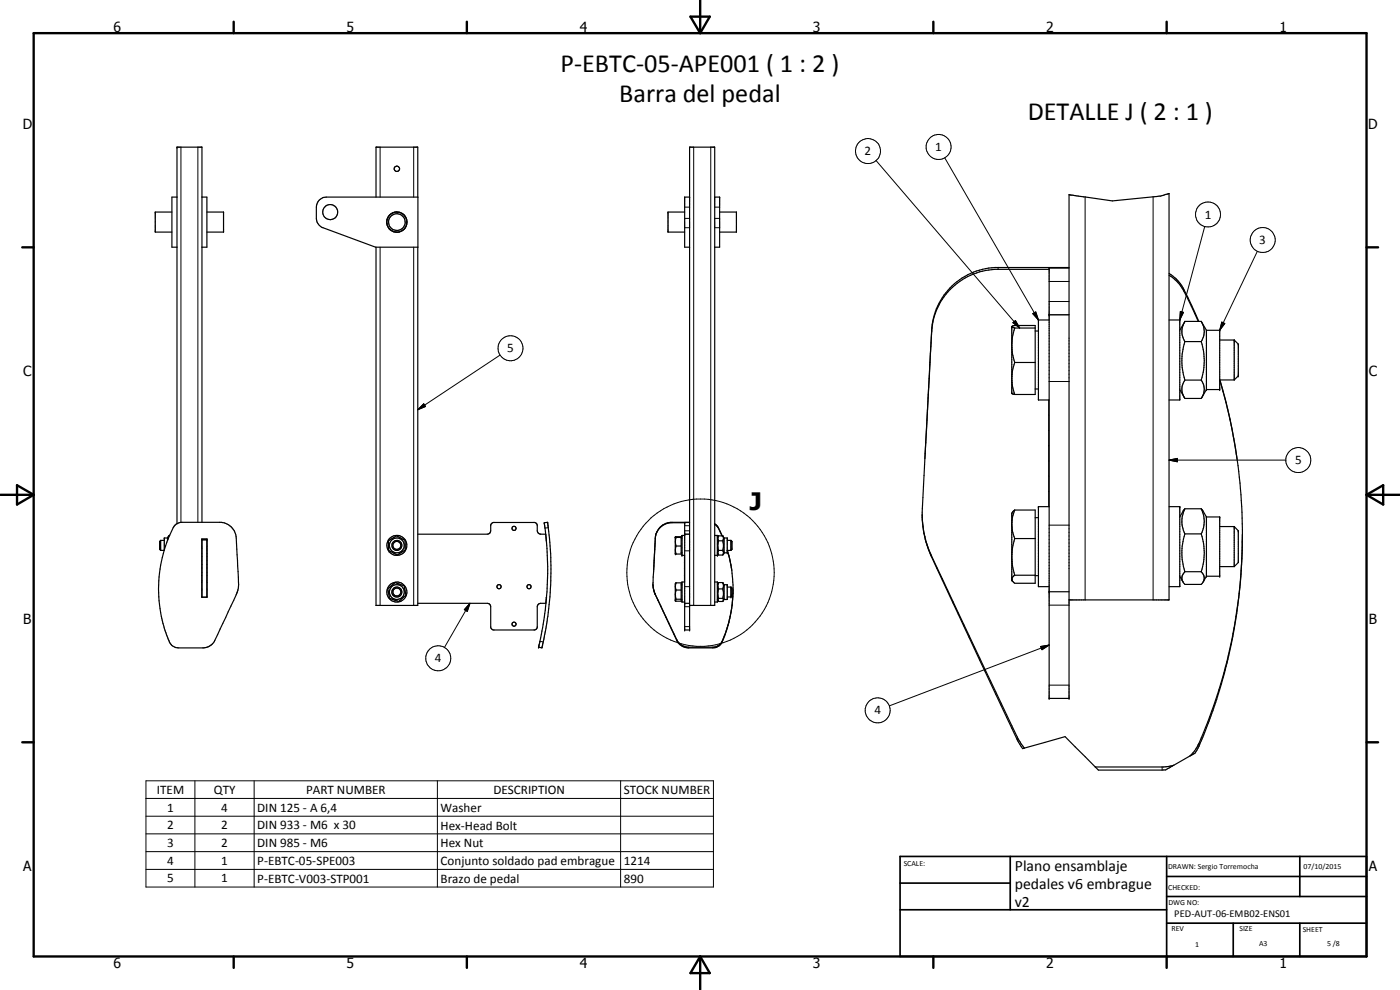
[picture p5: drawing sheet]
<svg xmlns="http://www.w3.org/2000/svg" width="420mm" height="297mm" viewBox="0 0 420 297" stroke-linecap="round" stroke-linejoin="round" font-family="sans-serif">
<g fill="none" stroke="#000" stroke-width=".35">
<path d="M53.1 59.1h-1.5v15.1h1.5M60.6 59.1h1.5v15.1h-1.5M112.8 59.1v-14.9h12.6v14.9M207 59.1h-1.5v15.1h1.5M214.5 59.1h1.5v15.1h-1.5M51.6 63.6h-5v6h5M62.1 63.6h5v6h-5M95.8 60a2.79 2.79 0 0 1 2.1-.9h27.5v15.1h-12.7l-15.8-5.9a3 3 0 0 1-2-2.8l.1-3.7 .4-1.2zM112.8 74.2v107.5h12.6v-107.5M116.2 65.8a3.1 3.1 0 0 0 3.3 3.8M116.5 65.1a2.99 2.99 0 0 0 .4 3.7 2.99 2.99 0 0 0 3.7 .4M116.5 65l-.2 .4"/>
<path d="M117.4 64.1l-.9 .9M117.4 64.2l-.9 .9M118.6 63.6l-1.2 .6M118.9 63.6l.9 .1M119.8 63.7l1.1 .6 .8 .9M119.8 63.7a3.3 3.3 0 0 0-2.4 .4M119.8 63.7l1.5 .8 .5 .7M120.6 69.3l-.8 .3M121.3 68.7l-.7 .6M121.3 68.7l-.7 .5M121.6 68.4l-.3 .3M121.8 65.2l.2 .4"/>
<path d="M121.9 65.6l.2 1.7-.3 .8M122 65.6l.1 1.2M122 67.2l-.7 1.5M205.5 63.6h-5v6h5M216 63.6h5v6h-5M279.6 99.2l-2.6 50.1a35.2 35.2 0 0 0 .3 10.8l.6 2.7 1.4 3.8 14.7 31.5 11.3 23.9 1.6 2.6 .6-.1M303.7 98l.8 .4M303.7 97.9h.1M304.5 98.4l-.3 1.4a14.9 14.9 0 0 0 .3 9M304.5 98.4h6.2M310.7 99.3h.9M314.9 96h-3.3v24h3.3"/>
<path d="M314.9 80.8h-16.3a19.9 19.9 0 0 0-18.9 17.8M320.8 80.4h-5.9v129.1h5.9v-151.1l13 1.9 14.5-1.5 2.5-.7v121.9h-30M320.8 80.3h-22.2a19.9 19.9 0 0 0-19 19.3M350.8 96h3.3v24h-3.3M350.8 82.6l1.7 1.1 1.6 1.8a55.9 55.9 0 0 1 5.5 10.9M350.8 82l2 1.5 1.4 1.5a58.4 58.4 0 0 1 5.6 11.4M355.6 96.4a5.5 5.5 0 0 0 0 6.1M355.6 96.4l-1.5 2.7M355.6 96.4h4.9M360.5 96.4l1.6 2.7M360.5 96.4a5.5 5.5 0 0 1 0 6.1M362.1 99.1h3.9v17.8h-3.9"/>
<path d="M362.1 99.1v17.8M279 109.5l-.3 6.6M279.4 102.9l-.2 3.3M303.7 118.1l-.1-20.1 .9-.3h6.2v20.7h-6.2M303.7 118.1h.1M303.7 118.1l.8 .3M304.5 108.8a14 14 0 0 0 0 9.6M304.5 108.8h6.2M310.7 116.7h.9M354.1 116.9l1.4 2.5M355.6 114a4.7 4.7 0 0 0 0 5.5h4.9a4.5 4.5 0 0 0 0-5.5M355.6 102.5a19.1 19.1 0 0 0 0 11.5"/>
<path d="M355.6 102.5h4.9M355.6 114h4.9M360.5 102.5a19 19 0 0 1 0 11.5M362.1 116.9l-1.5 2.5M366 102h4.4M366 114h4.4M366 114l2.8 10.2M366.1 114l1.6 5.8 1.8 7.8M370.4 102v12M370.4 102l1.2 1.3v9.5l-1.2 1.2M278 129.4l-.2 3.3M278.4 122.7l-.2 3.4"/>
<path d="M314.7 120v32M369.1 125.7l2.2 12.3a158.7 158.7 0 0 1-3.1 60.5 130.4 130.4 0 0 1-9.4 26.3l-1.7 2M369.7 128.7l1.6 8.9M52.6 157.5l1.7-.8h12.1a5 5 0 0 1 4.5 4.7l.4 6.7a35.6 35.6 0 0 1 .1 8.9l-3.7 8.3-3.4 7.2-.5 .6a4.1 4.1 0 0 1-2.7 1.3h-7.5a3.8 3.8 0 0 1-3.4-3.3 40 40 0 0 1 2.4-33.6zM60.6 156.7v-112.5h-7.5v112.9M205.5 156.8v32.2h1.5v-144.8h7.5v137.5h-7.5M205.5 156.8h-4.3a5.1 5.1 0 0 0-4.1 2.9M207 156.7h-5.8a5 5 0 0 0-4.5 4.4M214.5 157.1l1 1 .7 1.5M214.5 157.3l.4 .3M215 157.7l1.1 1.9M216.1 159.6l.6 1.2"/>
<path d="M216.2 159.6l.5 1.2M276.8 154.7a29.1 29.1 0 0 0 2.8 12.1l25.7 54.3 2.2 3.4M304.5 153l-.9 1 .2 20.2M304.5 153h6.2v22h-6.2l-.7-.8M304.5 153a11.1 11.1 0 0 0 0 8.6M310.7 155.3h.9M314.9 152h-3.3v24h3.3M350.8 152h3.3v24h-3.3M355.6 152.7a8.3 8.3 0 0 0 0 7.5M355.6 152.7l-1.5 2.4M355.6 152.7h4.9M360.5 152.7l1.6 2.4"/>
<path d="M360.5 152.7a8.1 8.1 0 0 1 0 7.5M362.1 155.1h3.9v17.8h-3.9M362.1 155.1v17.8M366 158h4.4M370.4 158v12M370.4 158l1.2 1.3v9.5l-1.2 1.2M48.2 162.1v3M48.2 162.1l-.3 .3v2.4l.3 .3M48.2 162.1h1.1M50.3 161.4h-1v3.7h-1.1M50.3 161.4v.8M50.6 160.8l-.3 .6"/>
<path d="M50.7 160.8l-.2 .9M50.7 160.8h.2M60.6 179.1h.1M60.6 161.7h1.5v17.5h-1.5zM60.6 161.8h1.5M60.6 161.8v17.4M60.6 162h1.5M62.1 179.1h.1M62.1 165h.1M62.1 162.3h.1M116.4 176.7l1.6-1.4a.73 .73 0 0 1 1.3-.3l2 .8 .4 2a.75 .75 0 0 1-.5 1.3l-1.5 1.4-2.8-1zM116.6 162.3l1.5-1a1.5 1.5 0 0 1 2.2 .2l.3 .1a1.35 1.35 0 0 1 1 1.6v1.8l-2.4 1.5-2.5-1.4z"/>
<path d="M125.4 160.3h20.9l.8-.4 .2-.6v-1.8l.7-.7h12.5l.7 .7v1.8l.3 .6 .8 .4h1.5l.1 1.7M164 179.2l-.2 1.8-1.8 .1-.4 .1-.3 .6-.1 6.5-.7 .7-12.7-.1-.5-.6v-6.3l-.2-.6-.6-.3-21.1-.1M195.9 175.2l.4 2.3M196.2 169.8l-.3 5.5 .5 2.2M196.3 177.5l.3 .8M196.4 177.5l.3 .9M196.6 178.3l6.5 13.6a4 4 0 0 0 3.3 2.3h7.8l1.5-.6a4.5 4.5 0 0 0 1.7-2.8l.3-.8M196.7 161.4l-.5 9.7M196.7 178.4l1.6 3.3M196.9 160.1l-.2 1.4M202.7 161.2h.1M202.7 161.2l.1 5"/>
<path d="M202.7 161.1l.2 .1M202.7 180h.1M202.7 161.1l1.7-.1v5.2h-1.5M202.7 161.1v.1M202.8 166.2h.1M202.9 161.2l-.2 1.4 .2 1.2M202.9 163.8l-.2 1.2 .2 1.2M202.9 174.9l-.2 1 .2 1.1M202.9 177l-.2 1.4 .2 1.4M202.9 161.2h1.5M202.9 174.9l-.2 .2v5.1M202.9 174.9h1.5v5.5h-1.5l-.2-.2"/>
<path d="M202.9 163.8h1.5M202.9 179.8l-.2 .2M202.9 177h1.5M202.9 179.8h1.5M204.4 179.8h.3M204.4 161.5h.3M204.4 165.8h.3M204.4 175.5h.3M205.4 166.6v8M205.5 160.7h-.8v5.9h.8M205.5 174.6h-.8v6h.8M214.5 160.7h.8v5.9h-.8"/>
<path d="M214.5 174.6h.8v6h-.8M215.3 161.4l.3-.6h1.3l.4 .6M215.3 165.9l.3 .6M215.3 179.9l.2 .4M215.5 175l-.1 .8 .3 .9M215.5 175l-.2 .4M215.7 165.1h1.2M215.7 162.3h1.2M215.7 165.1l-.3 .8 .3 .6h1.2l.2-.5-.2-.9M215.7 179.5l-.3 .5 .3 .5h1.2l.2-.4-.2-.6M215.7 162.3l-.3 1.4 .3 1.4M215.7 160.8l-.3 .7 .3 .8"/>
<path d="M215.7 176.7l-.3 1.4 .3 1.4M215.7 174.8l-.2 .2M215.7 174.8l-.1 .1M215.7 174.8h1.2M215.7 179.5h1.2M215.7 176.7h1.2M216.9 160.8l.2 .5-.2 1M216.9 162.3l.2 1.1-.2 1.7M216.9 174.8l.2 .7-.2 1.2M216.9 176.7l.2 1.1-.2 1.7M216.9 174.8l.4 .6M217.3 161.4h1v4.5h-1"/>
<path d="M217.3 175.4h1v4.5h-1M217.3 161.4v4.5M217.3 175.4v4.5M217.3 165.9l-.4 .6M217.3 179.9l-.3 .4M218.3 179.1h1.1M218.3 176.1h1.1M218.3 162.1h1.1M218.3 165.1l.8 3M219.1 168.5l.2 .9M219.4 165.1h-1.1a40.7 40.7 0 0 1 .5 21.5l-1 3.3M219.4 162.1v3"/>
<path d="M219.4 176.1v3M219.4 162.1l.3 .3v2.4l-.3 .3M219.4 176.1l.3 .3v2.4l-.3 .3M219.4 169.5l.2 1.6M220 177.2a40.3 40.3 0 0 1-2.3 12.8M304.5 172.6a1.29 1.29 0 0 0-.7 1.6M304.5 161.6l-.2 .7a17.2 17.2 0 0 0 .2 10.3M304.5 161.6h6.2M304.5 172.6h6.2M310.7 172.7h.9M314.9 177.5h5.9M354.1 172.9l.9 1.7"/>
<path d="M355 174.6l.6 .7h4.9l.6-.7M355.6 160.2a18.3 18.3 0 0 0 0 11.3M355.6 171.5a2.39 2.39 0 0 0-.6 3.1M355.6 171.5h4.9M355.6 160.2h4.9M360.5 160.2a17.7 17.7 0 0 1 0 11.3M360.5 171.5a2.47 2.47 0 0 1 .6 3.1M362.1 172.9l-1 1.7M366 170h4.4M372.9 160.4a159 159 0 0 1-12.4 61.9l-.7 1.6a4.3 4.3 0 0 1-2.7 2.9M161.7 194.1l-.1 .1 1 .2 1.1-5.3a108.8 108.8 0 0 0 1.6-23l-1-9.4-.9 .1 .3 2.7a95.9 95.9 0 0 1 0 22.4l-.9 6.4-1.1 5.8M198.3 181.9l5 10.6 .6 .8a4.1 4.1 0 0 0 2.5 1.1h7.5a3.8 3.8 0 0 0 3.4-3.3l.5-1.2"/>
<path d="M202.7 180v.2M205.5 181h1.5M307.5 224.5l12.1-3.5 9.1 9.1M352.2 229.6l-1.3 .8a2.43 2.43 0 0 1-2.1 .7h-19.2l-.9-1M352.2 229.6l-3 .5h-20.5M357.1 226.8l-4.9 2.8"/>
<circle cx="119.1" cy="50.6" r=".81"/>
<circle cx="99.1" cy="63.6" r="2.25"/>
<circle cx="119.1" cy="66.6" r="2.51"/>
<circle cx="154.3" cy="158.5" r=".61"/>
<circle cx="119.1" cy="177.6" r="1.19"/>
<circle cx="119.1" cy="163.6" r="3"/>
<circle cx="119.1" cy="177.6" r="2.22"/>
<circle cx="119.1" cy="163.7" r="2.23"/>
<circle cx="119.1" cy="163.6" r="1.2"/>
<circle cx="119.1" cy="177.7" r="1.51"/>
<circle cx="119.1" cy="163.6" r="1.5"/>
<circle cx="119.1" cy="177.7" r="3"/>
<circle cx="149.8" cy="176" r=".63"/>
<circle cx="158.7" cy="176" r=".61"/>
<circle cx="154.3" cy="187.3" r=".6"/>
</g>
<g fill="none" stroke="#000" stroke-width=".3">
<path d="M54.3 44.2v112.5M59.4 44.2v112.5M114.1 44.2v14.9M124.2 44.2v14.9M208.2 44.2v137.5M213.3 44.2v137.5M262.9 48.2l43.1 50.2M283.5 47.4l28.1 48.6M325.7 59.1v120.9M346.1 59.1v120.9M114.1 74.2v107.5M124.2 74.2v107.5"/>
<path d="M205.5 62.1h1.5M205.5 68.3h1.5M205.5 65.5h1.5M214.5 62.1h1.5M214.5 68.3h1.5M214.5 65.5h1.5M361.6 67.9l-7.5 28.1M377.3 75.4l-11.3 23.7M279.6 99.2v.4M299.5 80.3v.5M304 96.8l.7-.6 1.3 2.2zM310 94.1l.8-.5 .8 2.4z"/>
<path d="M314.9 90.5h5.9M314.9 94.4h5.9M314.9 84.5h5.9M354.2 93.5l1 .2-1.1 2.3zM355.2 86.8v.5M366.7 96.6l.9 .5-1.6 2zM150.1 106.6l-24.7 16.3M314.9 114.5h5.9M125.4 122.9l1.8-1.7 .5 .8zM350.8 138l2.5-.5v1.1zM350.8 138h35.1M164.5 158.3l-.9 .2"/>
<path d="M201.7 156.7v.1M205.5 159.3h1.5M205.5 157.7h1.5M215.6 158.3v.2M314.9 157.6h5.9M60.6 179.2h1.5M196.7 161.4v.1M196.7 178.4h.1M205.5 160.3h1.5M205.5 176h1.5M205.5 165.3h1.5M279.6 166.8v.2"/>
<path d="M141 181l-.8 2.4-.9-.5zM141 181l-7.6 13.3M162 192.4l1 .2M203.1 191.9v.3M205.5 182h1.5M205.5 188h1.5M206.7 194.2v.2M213.9 194.2v.2M216.7 192.4v.2M312.3 194l2.6-.5-2.2 1.4zM314.9 181.6h5.9M314.9 193.5l-48 18.3"/>
<path d="M314.9 205.6h5.9M43.8 234.3h170.3v31.8h-170.3zM43.8 239.6h170.3M58.5 234.3v31.8M76.3 234.3v31.8M131.3 234.3v31.8M186.3 234.3v31.8M305.3 221.1v.9M348.8 230.1v1M359.8 223.1v.8M43.8 244.9h170.3M43.8 250.2h170.3"/>
<path d="M43.8 255.5h170.3M43.8 260.9h170.3"/>
<circle cx="260.5" cy="45.3" r="3.8"/>
<circle cx="281.7" cy="44.1" r="3.7"/>
<circle cx="362.5" cy="64.4" r="3.8"/>
<circle cx="379" cy="72" r="3.8"/>
<circle cx="153.2" cy="104.5" r="3.8"/>
<circle cx="389.6" cy="138.1" r="3.8"/>
<circle cx="210.2" cy="171.8" r="22.1"/>
<circle cx="131.5" cy="197.5" r="3.8"/>
<circle cx="263.4" cy="213.1" r="3.7"/>
</g>
<g fill="#000">
<circle cx="53.1" cy="44.2" r=".18"/>
<circle cx="314.9" cy="94.4" r=".18"/>
<circle cx="362.1" cy="116.9" r=".18"/>
<circle cx="366" cy="116.9" r=".18"/>
<circle cx="370.4" cy="102" r=".18"/>
<circle cx="371.6" cy="112.8" r=".18"/>
<circle cx="371.6" cy="103.3" r=".18"/>
<circle cx="163.4" cy="156.8" r=".18"/>
<circle cx="164.3" cy="156.7" r=".18"/>
<circle cx="205.5" cy="156.8" r=".18"/>
<circle cx="311.6" cy="152" r=".18"/>
<circle cx="354.1" cy="152" r=".18"/>
<circle cx="362.1" cy="155.1" r=".18"/>
<circle cx="366" cy="155.1" r=".18"/>
<circle cx="371.6" cy="159.3" r=".18"/>
<circle cx="50.3" cy="161.4" r=".18"/>
<circle cx="163.9" cy="162" r=".18"/>
<circle cx="202.7" cy="161.2" r=".18"/>
<circle cx="202.7" cy="166.2" r=".18"/>
<circle cx="204.7" cy="160.7" r=".18"/>
<circle cx="204.7" cy="166.6" r=".18"/>
<circle cx="205.5" cy="160.3" r=".18"/>
<circle cx="215.3" cy="166.6" r=".18"/>
<circle cx="215.3" cy="160.7" r=".18"/>
<circle cx="217.3" cy="165.9" r=".18"/>
<circle cx="217.3" cy="175.4" r=".18"/>
<circle cx="218.3" cy="175.4" r=".18"/>
<circle cx="218.3" cy="165.9" r=".18"/>
<circle cx="219.4" cy="176.1" r=".18"/>
<circle cx="219.4" cy="179.1" r=".18"/>
<circle cx="219.7" cy="178.8" r=".18"/>
<circle cx="303.6" cy="174" r=".18"/>
<circle cx="314.9" cy="177.5" r=".18"/>
<circle cx="362.1" cy="172.9" r=".18"/>
<circle cx="366" cy="172.9" r=".18"/>
<circle cx="161.6" cy="194.2" r=".18"/>
<circle cx="202.7" cy="180.1" r=".18"/>
<circle cx="205.5" cy="189" r=".18"/>
<circle cx="205.5" cy="181" r=".18"/>
<circle cx="207" cy="189" r=".18"/>
<circle cx="314.9" cy="209.5" r=".18"/>
<circle cx="320.8" cy="209.5" r=".18"/>
</g>
<g fill="none" stroke="#000" stroke-width=".71">
<path d="M10.1 9.9h400v277.1h-400zM70.1 6.5v3.4M140.1 6.5v3.4M207.2 5h5.8l-2.9 4.9zM210.1 0v9.9M280.1 6.5v3.4M350.1 6.5v3.4M6.7 74.2h3.4M410.1 74.2h3.5M.1 148.5h10M5.1 145.6l5 2.9-5 2.9zM410.1 148.5h10"/>
<path d="M410.1 148.5l5-2.9v5.8zM6.7 222.7h3.4M410.1 222.7h3.5M70.1 287v3.4M140.1 287v3.4M210.1 287v10M210.1 287l2.9 5h-5.8zM280.1 287v3.4M350.1 287v3.4"/>
</g>
<path d="M270.1 257h140v30h-140zM303.2 257v16M350.1 257v30M390.1 257v12M270.1 265h33.1M270.1 273h80M350.1 277h60M350.1 269h60M350.1 263h60M370.1 277v10M390.1 277v10" fill="none" stroke="#000" stroke-width=".51"/>
<path d="M304 96.8l.7-.6 1.3 2.2zM310 94.1l.8-.5 .8 2.4zM354.2 93.5l1 .2-1.1 2.3zM366.7 96.6l.9 .5-1.6 2zM125.4 122.9l1.8-1.7 .5 .8zM350.8 138l2.5-.5v1.1zM141 181l-.8 2.4-.9-.5zM312.3 194l2.6-.5-2.2 1.4z" fill="#000"/>
<g font-size="7.9">
<text x="168.3" y="21.5">P-EBTC-05-APE001 ( 1 : 2 )</text>
<text x="185.8" y="30.6">Barra del pedal</text>
<text x="308.4" y="36.1">DETALLE J ( 2 : 1 )</text>
</g>
<text font-size="7.2" x="225" y="153">J</text>
<g font-size="4.7">
<text x="304.6" y="261.2">Plano ensamblaje</text>
<text x="304.6" y="266.6">pedales v6 embrague</text>
<text x="304.6" y="272">v2</text>
</g>
<g font-size="4.2">
<text x="34" y="9.6">6</text>
<text x="104" y="9.6">5</text>
<text x="174" y="9.6">4</text>
<text x="244" y="9.6">3</text>
<text x="314" y="9.6">2</text>
<text x="384" y="9.6">1</text>
<text x="6.8" y="38.7">D</text>
<text x="410.6" y="38.7">D</text>
<text x="7" y="112.9">C</text>
<text x="410.8" y="112.9">C</text>
<text x="7" y="187.1">B</text>
<text x="410.8" y="187.1">B</text>
<text x="7" y="261.4">A</text>
<text x="410.8" y="261.4">A</text>
<text x="34" y="290.4">6</text>
<text x="104" y="290.4">5</text>
<text x="174" y="290.4">4</text>
<text x="244" y="290.4">3</text>
<text x="314" y="290.4">2</text>
<text x="384" y="290.4">1</text>
</g>
<g font-size="3.9">
<text x="259.5" y="46.6">2</text>
<text x="280.7" y="45.4">1</text>
<text x="361.6" y="65.6">1</text>
<text x="377.9" y="73.3">3</text>
<text x="152.2" y="105.7">5</text>
<text x="388.7" y="139.3">5</text>
<text x="130.5" y="198.8">4</text>
<text x="262.4" y="214.4">4</text>
<text x="47.1" y="238.2">ITEM</text>
<text x="64.2" y="238.2">QTY</text>
<text x="91.9" y="238.2">PART NUMBER</text>
<text x="148.1" y="238.2">DESCRIPTION</text>
<text x="187.2" y="238.2">STOCK NUMBER</text>
<text x="50.2" y="243.5">1</text>
<text x="66.4" y="243.5">4</text>
<text x="77.2" y="243.5">DIN 125 - A 6,4</text>
<text x="132.2" y="243.6">Washer</text>
<text x="50.2" y="248.8">2</text>
<text x="66.4" y="248.8">2</text>
<text x="77.2" y="248.8">DIN 933 - M6 x 30</text>
<text x="132.2" y="248.9">Hex-Head Bolt</text>
<text x="50.2" y="254.1">3</text>
<text x="66.4" y="254.1">2</text>
<text x="77.2" y="254.1">DIN 985 - M6</text>
<text x="132.2" y="254.1">Hex Nut</text>
<text x="50.2" y="259.5">4</text>
<text x="66.4" y="259.5">1</text>
<text x="77.2" y="259.5">P-EBTC-05-SPE003</text>
<text x="132.2" y="259.5">Conjunto soldado pad embrague</text>
<text x="187.2" y="259.5">1214</text>
<text x="50.2" y="264.8">5</text>
<text x="66.4" y="264.8">1</text>
<text x="77.2" y="264.8">P-EBTC-V003-STP001</text>
<text x="132.2" y="264.8">Brazo de pedal</text>
<text x="187.2" y="264.8">890</text>
</g>
<text font-size="3.1" x="352.4" y="275.2">PED-AUT-06-EMB02-ENS01</text>
<g font-size="2.4">
<text x="271.2" y="259.7">SCALE:</text>
<text x="350.6" y="260.8">DRAWN: Sergio Torremocha</text>
<text x="391.2" y="260.6">07/10/2015</text>
<text x="350.6" y="267">CHECKED:</text>
<text x="350.6" y="271.4">DWG NO:</text>
<text x="351.6" y="279.3">REV</text>
<text x="372" y="279.4">SIZE</text>
<text x="391" y="279.6">SHEET</text>
<text x="358.7" y="284.1">1</text>
<text x="377.9" y="283.8">A3</text>
<text x="398.3" y="283.8">5 /8</text>
</g>
</svg>
